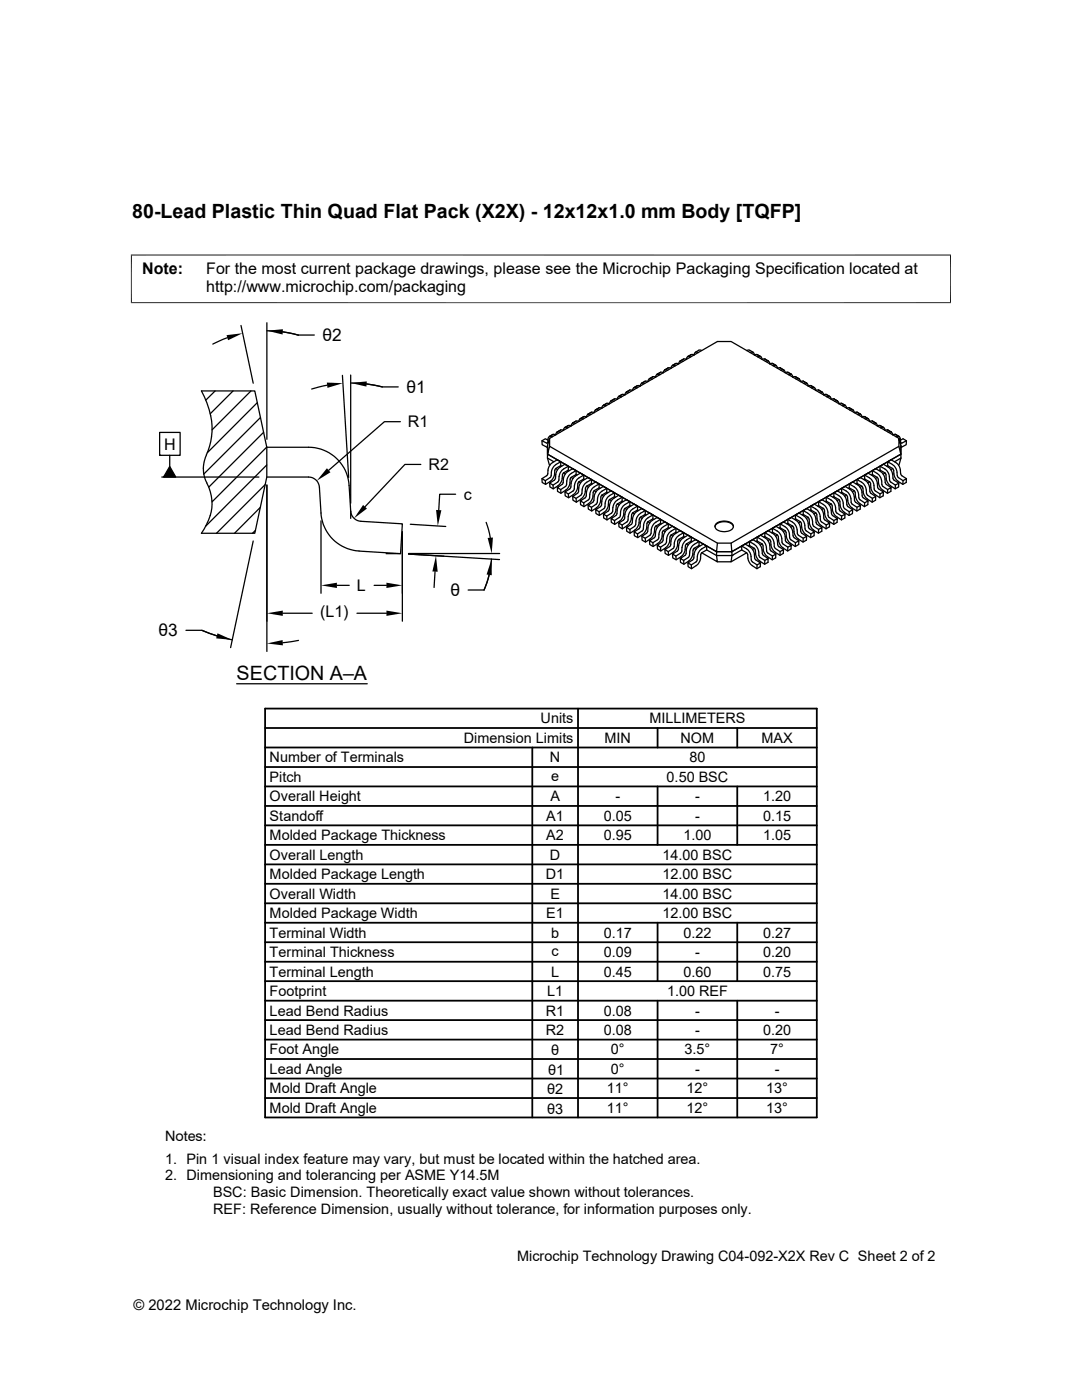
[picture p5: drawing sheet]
<svg xmlns="http://www.w3.org/2000/svg" width="216mm" height="279mm" viewBox="0 0 216 279" stroke-linecap="round" stroke-linejoin="round" font-family="sans-serif">
<g fill="none" stroke="#000" stroke-width=".25">
<path d="M42.9 78l-1.8 1.9M45.4 67.4l-2.9 1.3M46.5 78l-4.5 4.6M48.1 65l2.4 11.5M50.1 78l-7.8 7.8M53.3 66a22.5 22.5 0 0 1 6.2 .9M53.3 64.4v23.3M56.4 66.2l3.1 .7M59.5 66.9h3.2M65.3 76.9l-3.1 .7M68.3 74.9l1.3 20.4M70 74.8v25.6"/>
<path d="M70 76.4l3.2 .2 3.1 .6M73.2 76.6l3.1 .6M76.3 77.2h3.2M121.9 80h.1M122.6 79.6l-.7 .4M123.5 79.1h.1M124 79.2a.54 .54 0 0 0-.6 0 .54 .54 0 0 0-.3 .5l-.5-.1-.7 .4M124.2 78.7l-.7 .4M125 78.2h.1M125.6 78.3a.54 .54 0 0 0-.6 0 .54 .54 0 0 0-.3 .5l-.5-.1-.8 .5M125.7 77.9l-.7 .3M126.2 77.9h-.5l-.8 .4"/>
<path d="M126.5 77.3h.1M127.1 77.4a.54 .54 0 0 0-.6 0 .54 .54 0 0 0-.3 .5M127.2 77l-.7 .3M127.8 77h-.6l-.7 .4M128.1 76.5h.1M128.6 76.5a.54 .54 0 0 0-.6 0 .54 .54 0 0 0-.2 .5M128.8 76.1l-.8 .4M129.6 75.6h.1M130.2 75.7a.54 .54 0 0 0-.6-.1 .54 .54 0 0 0-.3 .6l-.6-.1M130.3 75.2l-.7 .4M130.8 75.3l-.5-.1-.8 .4M131.1 74.7h.1"/>
<path d="M131.7 74.8a.54 .54 0 0 0-.6-.1 .54 .54 0 0 0-.3 .6M131.8 74.3l-.7 .4M132.7 73.8h.1M133.2 73.9a.54 .54 0 0 0-.6 0 .54 .54 0 0 0-.2 .5l-.6-.1-.7 .4M133.4 73.4l-.7 .4M134.7 73a.53 .53 0 0 0-.5 0 .53 .53 0 0 0-.3 .5l-.5-.1-.8 .5M134.9 72.5l-.7 .4M135.4 72.6l-.5-.1-.7 .5M136.3 72.1a.54 .54 0 0 0-.6 0 .54 .54 0 0 0-.3 .5M136.4 71.6l-.6 .4M137 71.7l-.6-.1-.7 .5M137.3 71.1h.1"/>
<path d="M137.8 71.2a.54 .54 0 0 0-.6 0 .54 .54 0 0 0-.3 .5M138 70.8l-.7 .4M139.4 70.4a.54 .54 0 0 0-.6-.1 .54 .54 0 0 0-.3 .5h-.5l-.8 .4M140 70l-.5-.1-.8 .4M149 70l.5-.1 .8 .4M149.7 70.4a.54 .54 0 0 1 .6-.1 .54 .54 0 0 1 .2 .5M150.5 70.8h.5l.8 .4M151 70.8h.1M151.1 70.8l.6 .4M151.2 71.2a.54 .54 0 0 1 .6 0 .54 .54 0 0 1 .3 .5h.6M151.7 71.1h.1M152.6 71.6h.1"/>
<path d="M152.6 71.6l.7 .5M152.7 72.1a.54 .54 0 0 1 .6 0 .54 .54 0 0 1 .3 .5M153.3 72h.1M154.1 72.5l.8 .5M154.2 72.6h-.6M154.3 73a.54 .54 0 0 1 .6 0 .54 .54 0 0 1 .2 .5l.6-.1M154.8 72.9h.1M155.7 73.4h.1M155.7 73.4l.7 .5M155.8 73.9a.54 .54 0 0 1 .6 0 .54 .54 0 0 1 .3 .5M156.3 73.8h.1M156.7 74.4l.5-.1 .7 .4"/>
<path d="M157.2 74.3h.1M157.2 74.3l.7 .4M157.3 74.8a.54 .54 0 0 1 .6-.1 .54 .54 0 0 1 .3 .6l.5-.1 .8 .4M157.9 74.7h.1M158.7 75.2h.1M158.7 75.2l.7 .4M158.9 75.7a.54 .54 0 0 1 .5-.1 .54 .54 0 0 1 .3 .6l.6-.1M159.4 75.6h.1M160.3 76.1l.7 .4M160.4 76.5a.54 .54 0 0 1 .6 0 .54 .54 0 0 1 .3 .5M160.9 76.5h.1M161.2 77h.6l.7 .4"/>
<path d="M161.8 77l.7 .3M161.9 77.4a.54 .54 0 0 1 .6 0 .54 .54 0 0 1 .3 .5h.6M162.5 77.3h.1M163.3 77.9l.8 .4M163.5 78.3a.54 .54 0 0 1 .6 0 .54 .54 0 0 1 .2 .5l.5-.1 .8 .5M164 78.2h.1M164.8 78.7h.1M164.9 78.7l.6 .4M165 79.2a.54 .54 0 0 1 .6 0 .54 .54 0 0 1 .3 .5l.5-.1 .7 .4M165.5 79.1h.1M166.4 79.6h.1M166.4 79.6l.7 .4"/>
<path d="M167.1 80h.1M31.9 86.3h4v4.6h-4zM31.9 90.9h.1M32.3 95.2h19.4M33.9 93.1l1.2 2.1h-2.5zM33.9 90.9v2.2M41.2 90.8a13.2 13.2 0 0 0-.4-11.6l-.6-1.2h10.6l2.4 11.3v5.9l-2.4 11.2h-10.6a9.3 9.3 0 0 0 1.5-9.2l-.8-1.8-.3-1.9M41.2 90.8l-.5 1.3-.1 1.4M51.4 80.3l-10 10M52 83.3l-11.4 11.3M52.6 86.3l-10.9 10.9M52.9 96.7l-9.7 9.7"/>
<path d="M53.2 89.2l-10.9 11M53.2 92.8l-12.1 12.2M53.2 89.3h8.4a8.1 8.1 0 0 1 8.1 7.6l.3 5.1M53.2 95.2h8.4a2.17 2.17 0 0 1 2.1 2l.4 5.2a8.1 8.1 0 0 0 7.5 7.6M53.3 96.8v33.2M79.9 84.2h-3.2l-11.1 9.7M84 92.7h-3.2l-8 8.4M90.9 98.6h-3.2l-.2 3.2M108.1 88l1 .4M108.1 95.5l.1 .8 .7 .4 .9-.6a2.14 2.14 0 0 0 .9-1.5l.1-.9 1.1-.8v-.7l-.7-.4-.9 .5a2.1 2.1 0 0 0-1 1.5l-.1 1-1.1 .7 .7 .4 .1 .8M109.1 89.2l.2 .1M109.2 91.4l.5 1.4"/>
<path d="M109.2 91.4l1.3 .8M109.2 91.4v-.8l33.8 19.5h3M109.3 88.8v1.8l33.7 19.5 .2-1.7h2.7M109.3 87.8l-.5-.2-.7 .4 .1 .8 .9 .4M109.7 87.5l33.5-19.3h2.7l33.5 19.3M109.7 89.1v-1.6l-.4 1.4v1.7l.4-1.5 33.5 19.3M109.7 96.4v.8l.7 .4 .9-.6M109.7 87.1h.1M110.2 87.2a.54 .54 0 0 0-.6-.1 .54 .54 0 0 0-.3 .6v.6l-.2 .1M110.3 86.7l.6 .1M110.3 86.7l-.7 .4M110.4 86.7l-.7 .4"/>
<path d="M110.9 93.5l.4 .2M111.3 96.9a2.14 2.14 0 0 0 .9-1.4l.1-1 1.1-.7v-.8l-.7-.4-.9 .6a2.1 2.1 0 0 0-.9 1.5l-.2 1-1 .7 .7 .4v.8M111.5 95.8l-.2 .4-.9 .6M111.5 95.1v.7M111.8 86.3a.54 .54 0 0 0-.6-.1 .54 .54 0 0 0-.3 .6M111.9 92.9l.2 .1M111.9 92.2l-1 .5a2.1 2.1 0 0 0-.9 1.5l-.1 1-1.1 .7M111.9 85.8l-.7 .4M112.4 96.3l-.1 .3-1.1 .7 .7 .4v.7M112.4 96.3v-.7a2.04 2.04 0 0 1 .9-1.5l1-.6 .7 .4v.8l-1.1 .6-.1 .4a2.38 2.38 0 0 1-.8 2l-1.1 .7-.6-.3-.1-.8M112.4 94.4l.4 .2M112.4 85.9l-.5-.1-.8 .4"/>
<path d="M112.7 85.3h.1M113.3 85.4a.54 .54 0 0 0-.6-.1 .54 .54 0 0 0-.3 .6M113.4 93.8l.2 .1M113.4 93l-.9 .6a2.1 2.1 0 0 0-.9 1.5M113.4 84.9l-.6 .4M113.9 97.2l-.2 .4-1 .6 .7 .4 .1 .7M113.9 96.5v.7M114 95.3l.3 .2M114.3 99.1v.7l.7 .4 .9-.6M114.8 84.5a.54 .54 0 0 0-.6 0 .54 .54 0 0 0-.2 .5l-.6-.1-.7 .4M114.9 95l.9-.6 .7 .4v.8l-1 .6-.2 .3M114.9 95a2.1 2.1 0 0 0-.9 1.5"/>
<path d="M115 93.9l-1 .6a2.1 2.1 0 0 0-.9 1.5l-.2 1-1 .7M115 94.7l.1 .1M115 84l-.7 .4M115.3 96.5a2.38 2.38 0 0 1-.7 2.1l-1.1 .7-.7-.3-.1-.8M115.5 96.2l.3 .2M115.8 100v.7l.7 .4 1-.6M115.9 99.6a2.27 2.27 0 0 0 .9-1.5l.1-.9 1.1-.7v-.8l-.7-.4-.9 .5a2.1 2.1 0 0 0-.9 1.6l-.2 1-1 .7 .7 .4v.7M116.1 98.4l-.2 .4-.9 .7M116.4 83.6a.53 .53 0 0 0-.6 0 .53 .53 0 0 0-.3 .5l-.5-.1-.8 .5M116.5 94.8l-1 .6a2.19 2.19 0 0 0-.9 1.5l-.1 1-1.1 .7M116.5 95.6l.2 .1M116.5 83.2l-.7 .3"/>
<path d="M117 97l.4 .3M117.9 82.7a.54 .54 0 0 0-.6 0 .54 .54 0 0 0-.3 .5l-.5-.1-.8 .5M118 82.3l-.7 .4M118 95.7l-.9 .5a2.1 2.1 0 0 0-.9 1.6l-.1 .7M118 96.5l.2 .1M118 82.3l-.6 .4M118.5 99.8l-.2 .4-1 .6 .7 .4 .1 .8M118.6 97.9l.9-.5v-.8l-.6-.4-1 .5a2.1 2.1 0 0 0-.9 1.6l-.1 1-1.1 .7 .7 .4v.7M118.9 81.8h.1M118.9 98.1l-.3-.2-.2 .4a2.37 2.37 0 0 1-.8 2.1l-.1 .1M119.4 81.9a.54 .54 0 0 0-.6-.1 .54 .54 0 0 0-.2 .6l-.7-.1M119.5 96.6l-.9 .5a2.1 2.1 0 0 0-.9 1.6l-.2 .9-1 .8"/>
<path d="M119.5 97.4l.2 .1M119.6 81.4l-.7 .4M119.8 99.9a2.14 2.14 0 0 1-.8 1.5l-.9 .6-.7-.4-.1-.8M119.9 99.2v.7M119.9 99.2l.2-.4 1-.6v-.7l-.7-.4-.9 .5a2.1 2.1 0 0 0-.9 1.5l-.1 .7M120.1 98.8l.3 .2M120.1 81.5l-.5-.1-.8 .4M120.4 80.9h.1M120.9 81a.54 .54 0 0 0-.5-.1 .54 .54 0 0 0-.3 .5M121.1 97.5l-1 .5a2.1 2.1 0 0 0-.9 1.5l-.1 1-1.1 .7M121.1 98.2l.2 .1M121.1 80.5l-.7 .4"/>
<path d="M121.6 99.7l.4 .2M122.5 80.1a.54 .54 0 0 0-.6 0 .54 .54 0 0 0-.3 .5l-.5-.1-.7 .4M122.6 98.3l-.9 .6a2.1 2.1 0 0 0-.9 1.5l-.1 .8-.2 .3M122.6 99.1l.2 .1M124.1 99.2l-.9 .6a2.1 2.1 0 0 0-.9 1.5M164.9 99.2l.9 .6a2.1 2.1 0 0 1 .9 1.5l.1 .8 .2 .3M166.4 98.3l.9 .6a2.1 2.1 0 0 1 1 1.5v.8l.2 .3 1 .6 .6-.4v.8l-.7 .4-.9-.6a2.14 2.14 0 0 1-.9-1.5M166.4 99.1v-.8l.7-.3 .9 .5a2.1 2.1 0 0 1 .9 1.5l.1 .7M166.4 99.1l1 .6 .2 .4M166.4 99.1l-.2 .1M166.5 80.1a.54 .54 0 0 1 .6 0 .54 .54 0 0 1 .3 .5M167.4 80.6l.5-.1 .8 .4"/>
<path d="M167.4 99.7l-.4 .2M167.9 80.5l.7 .4M167.9 97.5l1 .5a2.1 2.1 0 0 1 .9 1.5M167.9 98.2v-.7l.7-.4 .9 .5a2.1 2.1 0 0 1 1 1.5l.1 1 1.1 .7M167.9 98.2l1 .6 .2 .4a2.46 2.46 0 0 0 .8 2l.1 .2M167.9 98.2l-.2 .1M168.1 81a.53 .53 0 0 1 .6-.1 .53 .53 0 0 1 .2 .6l.6-.1M168.6 80.9h.1M168.9 98.8l-.3 .2M169.5 97.4v-.8l.6-.4 1 .5a2.1 2.1 0 0 1 .9 1.6l.1 1 1.1 .7M169.5 97.4l.9 .5M169.5 81.4h.1"/>
<path d="M169.5 96.6l.9 .5a2.1 2.1 0 0 1 .9 1.6l.1 .6M169.5 81.4l.7 .4M169.5 97.4l-.2 .1M169.6 81.9a.54 .54 0 0 1 .6-.1 .54 .54 0 0 1 .3 .5h.6M169.8 99.5v.8l.3 .3 .9 .6 .7-.4-.1 .8-.6 .4-1-.6M170.1 81.8h.1M170.4 97.9l.2 .4a2.45 2.45 0 0 0 .8 2.1l.2 .1M170.5 97.9l-.4 .2M171 96.5v-.8l.7-.4 .9 .5a2.1 2.1 0 0 1 .9 1.6l.1 .7M171 96.5l1 .6 .2 .3M171 82.3h.1M171 82.3l.7 .4"/>
<path d="M171 95.7l.9 .5a2.1 2.1 0 0 1 .9 1.6l.1 .7M171 96.5l-.2 .1M171.1 82.7a.53 .53 0 0 1 .6 0 .53 .53 0 0 1 .3 .5h.6M171.4 99.3l.2 .4 .9 .7 .7-.4v.7l-.7 .4-.9-.6M171.7 82.7h.1M172 97l-.4 .3M172.2 97.4a2.37 2.37 0 0 0 .7 2.1l.2 .1M172.5 83.2l.8 .4M172.5 94.8l1 .6a2.1 2.1 0 0 1 .9 1.5v.8l.3 .3 .9 .6 .7-.4-.1 .8-.6 .3-1-.6a2.14 2.14 0 0 1-.8-1.5l-.1-.9-1.2-.7M172.5 95.6l-.2 .1M172.7 83.6a.54 .54 0 0 1 .6 0 .54 .54 0 0 1 .2 .5l.6-.1 .7 .5M172.9 98.4l.2 .4 1 .7 .6-.4v.7l-.7 .4-.9-.6"/>
<path d="M173.2 83.5h.1M173.5 96.2l-.3 .2M173.6 98.1l.2 .4 .9 .6M174.1 84l.6 .4M174.1 93.9l.9 .6a2.1 2.1 0 0 1 .9 1.5M174.1 94.7v-.8l.6-.4 1 .6a2.1 2.1 0 0 1 .9 1.5v.7M174.1 94.7l1 .6 .1 .4a2.46 2.46 0 0 0 .8 2l.2 .1M174.1 99.5l-.1 .7M174.1 94.7l-.2 .1M174.2 95a2.1 2.1 0 0 1 .9 1.5l.1 1 1.1 .7M174.2 95l-1-.6-.7 .4v.8M174.2 84.5a.53 .53 0 0 1 .6 0 .53 .53 0 0 1 .2 .5l.6-.1 .7 .4"/>
<path d="M175.1 95.3l-.4 .2M175.6 84.9h.1M175.6 93l1 .6a2.1 2.1 0 0 1 .9 1.5v.8l.2 .3 1 .6 .6-.4v.8l-.7 .4-.9-.6M175.6 84.9l.7 .4M175.6 93.8v-.8l.7-.4 .9 .6a2.1 2.1 0 0 1 .9 1.5l.2 1 1 .7M175.6 93.8l1 .6 .2 .4a2.38 2.38 0 0 0 .7 2l.2 .1M175.6 98.6v.7M175.6 93.8l-.2 .1M175.7 85.4a.54 .54 0 0 1 .6-.1 .54 .54 0 0 1 .3 .6M175.9 96l.1 .7M176 96.7l.2 .4 .9 .6 .7-.4v.8l-.7 .3-1-.6M176.3 85.3h.1"/>
<path d="M176.6 94.4l-.4 .2M176.7 96.3l.2 .4 .9 .6M177.1 92.9v-.7l.7-.4 1 .5a2.1 2.1 0 0 1 .9 1.5v.7M177.1 92.9l1 .6 .2 .4M177.1 85.8h.1M177.1 92.2l1 .5a2.1 2.1 0 0 1 .9 1.5v.8l.3 .3 .9 .6 .7-.4-.1 .8-.7 .4-.9-.6a2.14 2.14 0 0 1-.8-1.5M177.1 85.8l.8 .4M177.1 97.7v.7M177.1 92.9l-.1 .1M177.2 85.9h-.6M177.2 86.3a.54 .54 0 0 1 .6-.1 .54 .54 0 0 1 .3 .6M177.8 86.2h.1"/>
<path d="M178.1 93.5l-.3 .2M178.3 93.9l.1 .7M178.6 86.7l.8 .4M178.7 96.8l-.1 .8M178.7 86.7l-.6 .1M178.8 87.2a.54 .54 0 0 1 .6-.1 .54 .54 0 0 1 .3 .6v.6M179.3 87.1h.1M179.4 89.1v-1.6l.3 1.4v1.7M179.7 87.8l.5-.2 .7 .4-.1 .8-.9 .4M179.7 88.3l.2 .1M179.7 94.5l.2 .4 1 .6M179.7 88.8l.1 1.8"/>
<path d="M179.8 91.4l-.5 1.4M179.8 91.4v-.8l-33.7 19.5M179.8 91.4l-1.3 .8M179.9 89.2l-.1 .1M180.2 95.9l-.1 .8M180.9 88l-1 .4M50.5 108l-4.5 21.2M51 105.8l-.6 .6M51.9 101.3l-5.1 5.1M64.1 103.9v14.5M67.2 116.8h2.5M70 102a2.19 2.19 0 0 0 2 2l8.3 .5-.4 6-8.3-.5"/>
<path d="M70 102v1.5M74.7 116.8h2.4M77 110.5h2.9M80.3 106.1v17.9M81.5 110.6l18.2 1.1M81.5 110.5h18.2M81.9 104.6l7 .5M86.8 114.1l-.2 3.1M97 104.2l.8 3.1M97.6 114.7l-1 3M98.1 111.6a18 18 0 0 1-1.5 6.2h-3.2M118.9 101.7v.8l.7 .4 .9-.6a2.14 2.14 0 0 0 .9-1.5l.1-1 1.1-.7v-.8l-.7-.3-.9 .5a2.1 2.1 0 0 0-.9 1.5l-.2 1-1 .7 .6 .4 .1 .8"/>
<path d="M120.4 102.6l.1 .8 .6 .4 .9-.7a2.14 2.14 0 0 0 .9-1.4l.1-1 1.1-.7v-.8l-.6-.4-1 .6a2.1 2.1 0 0 0-.9 1.5l-.1 1-1.1 .7 .7 .4v.8M120.5 101.5l-1 .6M122.2 102l-.2 .4-.9 .6M122.3 101.3v.7M122.9 102.9l-1 .6 .7 .4 .1 .7M123.1 100.6l.4 .2M123.5 104.4v.7l.7 .4 .9-.6M123.5 103.3l-.9 .6M124.1 100l.2 .1M124.6 103.4l-.2 .4-.9 .6 .6 .4 .1 .7M124.7 102.7v.7M124.7 101.5l.4 .2"/>
<path d="M124.7 101.5l1-.6v-.8l-.7-.4-.9 .6a2.22 2.22 0 0 0-1 1.5v.8l-.2 .3M124.7 101.5l-.2 .4a2.38 2.38 0 0 1-.7 2l-1.1 .7-.7-.4-.1-.7M125 105.3l.1 .7 .6 .4 .9-.6a2.27 2.27 0 0 0 .9-1.5l.1-.9 1.2-.7v-.8l-.7-.4-1 .5a2.1 2.1 0 0 0-.9 1.6l-.1 1-1.1 .7 .7 .4v.7M125.7 100.1l-1 .6a2.1 2.1 0 0 0-.9 1.5v.8l-.2 .3M125.7 100.9l.2 .1M126 102.7a2.37 2.37 0 0 1-.7 2.1l-.2 .1M126.2 102.4l.4 .2M126.3 102.3l-.3 .4M126.3 102.3l.9-.5v-.8l-.7-.4-.9 .6a2.1 2.1 0 0 0-.9 1.5M126.5 106.2l.1 .7 .7 .4 .9-.6a2.14 2.14 0 0 0 .9-1.5l.1-.9 1.1-.8v-.7l-.7-.4-.9 .5a2.1 2.1 0 0 0-.9 1.6l-.2 1-1.1 .7 .7 .4 .1 .7M126.8 104.6l-.2 .5-.9 .6M127.2 101l-.9 .6a2.19 2.19 0 0 0-1 1.5l-.1 1-1.1 .7"/>
<path d="M127.2 101.8l.2 .1M127.8 103.3l.3 .2M127.8 102.4a2.1 2.1 0 0 0-.9 1.6v.6M128.1 107v.8l.7 .4 .9-.6M128.8 101.9l-1 .5M128.8 102.7l.1 .1M129.2 106l-.2 .4-.9 .6 .7 .4v.8M129.3 104.1l.3 .3M129.6 107.9v.8l.7 .4 1-.6a2.14 2.14 0 0 0 .8-1.5l.1-1 1.1-.7v-.8l-.6-.3-1 .5a2.22 2.22 0 0 0-.9 1.5l-.1 1-1.1 .7 .7 .4v.8M130.3 102.8l-1 .5a2.1 2.1 0 0 0-.9 1.5l-.1 1-1.1 .8M130.3 103.5l.2 .2M130.6 105.4a2.38 2.38 0 0 1-.7 2l-.2 .2"/>
<path d="M130.6 105.4l.2-.4 1-.6v-.7l-.7-.4-.9 .5a2.1 2.1 0 0 0-.9 1.5l-.1 .7M130.8 105l.4 .2M131.1 108.8l.1 .8 .6 .4 1-.7a2.14 2.14 0 0 0 .8-1.5l.2-.9 1.1-.7v-.8l-.7-.4-.9 .6a2.1 2.1 0 0 0-.9 1.5l-.2 1-1.1 .7 .7 .4v.8M131.2 107.7l-.9 .6M131.8 103.7l-.9 .5a2.19 2.19 0 0 0-1 1.5l-.1 1-1 .7M131.8 104.4l.2 .1M132.4 105.9l.3 .2M132.7 109.7v.7l.7 .4 .9-.6M133 107.5l-.1 1-1.1 .7M133.3 104.5l-.9 .6a2.1 2.1 0 0 0-.9 1.5l-.1 .8-.2 .3M133.4 105.3l.1 .1M133.6 109.1l-.9 .6 .6 .4 .1 .7"/>
<path d="M133.6 109.1l.2-.3 .1-.8a2.04 2.04 0 0 1 .9-1.5l.9-.6 .7 .4v.8l-.9 .5-.3 .5a2.37 2.37 0 0 1-.7 2l-.2 .1M133.9 106.8l.3 .2M134.2 110.6v.7l.7 .4 1-.6M134.9 105.4l-1 .6a2.1 2.1 0 0 0-.9 1.5M134.9 106.2l.2 .1M135.4 109.6l-.3 .4-.9 .6 .7 .4v.7M135.4 108.9v.7M135.4 108.9a2.04 2.04 0 0 1 .9-1.5l1-.6 .6 .4v.8l-1 .6-.1 .3M135.4 107.7l.4 .2M136.4 106.3l-.9 .6a2.1 2.1 0 0 0-.9 1.5l-.2 1-1.1 .7M136.4 107.1l.2 .1M136.8 108.9a2.38 2.38 0 0 1-.8 2.1l-.2 .1"/>
<path d="M136.9 108.6l.4 .2M137.9 107.2l-.9 .5a2.19 2.19 0 0 0-.9 1.6l-.2 1-1 .7M137.9 108l.2 .1M138.2 110.5a2.14 2.14 0 0 1-.8 1.5l-.9 .6-.7-.4-.1-.7M138.3 110.5l.1-.9 1.1-.7v-.8l-.7-.4-.9 .5a2.1 2.1 0 0 0-1 1.6l-.1 .9-1.1 .8 .7 .3 .1 .8M138.5 109.5l.4 .1M139.4 109.1l.9-.5 .7 .4v.7l-1 .6-.2 .4a2.38 2.38 0 0 1-.7 2.1l-1.1 .7-.7-.4v-.7M139.4 109.1a2.19 2.19 0 0 0-.9 1.6l-.2 .9-1 .8 .6 .3 .1 .8M139.5 108.1l-1 .5a2.1 2.1 0 0 0-.9 1.6l-.1 .9-1.1 .7M139.5 108.9l.2 .1M141 109l-.9 .5a2.1 2.1 0 0 0-1 1.5l-.1 1-1.1 .7M141 109.7l2 1.2 .1 1.2-3.1-1.8"/>
<path d="M142.7 105.1a2.16 2.16 0 0 1 2.9-.8l.6 .4 .1 .4M142.9 104.5a2.54 2.54 0 0 1 3.3 .2 .98 .98 0 0 1-1 1.3 2.13 2.13 0 0 1-2.5-.8zM143 110.1h3.1v.8h-3.1zM145.9 108.4l33.5-19.3 .3 1.5-33.7 19.5zM146.1 110.9h.1M148 109.7l-2 1.2-.1 1.2h-2.8M148 109.7l1.1 .8 .1 .9M148 109l.9 .5a2.1 2.1 0 0 1 1 1.5v.8l.2 .3 1 .6 .6-.3v.7l-.7 .4-.9-.6a2.14 2.14 0 0 1-.9-1.5M149 110.3l-3.1 1.8M149.5 108.9l-.1 .1M149.5 108.9v-.8l.7-.4 1 .5a2.1 2.1 0 0 1 .9 1.6M149.5 108.9l1 .6 .2 .3"/>
<path d="M149.5 108.1l1 .5a2.19 2.19 0 0 1 .9 1.6v.7l.3 .4 .9 .5 .7-.3-.1 .7-.6 .4-1-.6M149.6 109.1a2.1 2.1 0 0 1 .9 1.6l.2 .9 1 .8M149.6 109.1l-.9-.5-.7 .4v.7M150.5 109.5l-.3 .1M150.7 109.8a2.38 2.38 0 0 0 .8 2.1l.1 .1M151.1 108l-.2 .1M151.1 108v-.8l.6-.4 1 .6a2.1 2.1 0 0 1 .9 1.5v.8l.3 .3M151.1 108l1 .6 .2 .3a2.38 2.38 0 0 0 .7 2.1l.2 .1M151.1 112.7l-.1 .8M151.1 107.2l.9 .5a2.1 2.1 0 0 1 .9 1.6l.1 .7 .2 .4 .9 .6 .7-.4v.7l-.7 .4-.9-.6M152.1 108.6l-.4 .2M152.1 109.8v.7"/>
<path d="M152.1 110.4l.2 .4 1 .7M152.6 107.1l-.2 .1M152.6 106.3l.9 .6a2.1 2.1 0 0 1 1 1.5M152.6 107.1v-.8l.7-.4 .9 .6a2.1 2.1 0 0 1 .9 1.5l.2 1 1 .7M152.6 107.1l1.1 .7 .1 .9M152.6 111.8v.8M153.6 107.7l-.4 .2M153.8 108.7a2.14 2.14 0 0 0 .9 1.5M153.9 110l.9 .6M154.1 106.2l-.2 .1M154.1 105.4l1 .6a2.1 2.1 0 0 1 .9 1.5v.8l.3 .3M154.1 106.2v-.8l.7-.4 1 .6a2.1 2.1 0 0 1 .9 1.5l.1 1 1.1 .7"/>
<path d="M154.1 106.2l1.1 .6 .1 .4a2.37 2.37 0 0 0 .8 2l1.1 .8 .6-.4 .1-.8-.7 .4-.9-.6M154.1 111v.7M154.5 108.4v.8l.2 .3 1 .6 .6-.4v.7l-.7 .4-.9-.6M155.1 106.8l-.3 .2M155.7 105.3l-.2 .1M155.7 104.5l.9 .6a2.1 2.1 0 0 1 .9 1.5l.1 .8 .2 .3 .9 .6 .7-.4v.8l-.7 .4-.9-.6M155.7 105.3v-.8l.6-.3 1 .5a2.22 2.22 0 0 1 .9 1.5v.7M155.7 105.3l1 .6 .1 .4M155.7 110.1l-.1 .7M156.7 105.9l-.4 .2M156.9 106.3a2.38 2.38 0 0 0 .7 2l.2 .2M157.2 104.4v-.7l.7-.4 .9 .5a2.1 2.1 0 0 1 .9 1.5l.1 .7"/>
<path d="M157.2 104.4l1 .6 .2 .4a2.46 2.46 0 0 0 .7 2l1.1 .8 .7-.4 .1-.8-.7 .4-1-.6-.2-.3v-.8M157.2 104.4l-.2 .1M157.2 109.2v.8M157.2 103.7l.9 .5a2.1 2.1 0 0 1 .9 1.5M158.2 105l-.4 .2M158.3 106.9l.2 .4 .9 .6M158.7 103.5v-.7l.7-.4 1 .5a2.1 2.1 0 0 1 .9 1.6l.1 1 1.1 .7M158.7 103.5l1 .6 .2 .4a2.46 2.46 0 0 0 .8 2.1l1.1 .7 .6-.4 .1-.7-.7 .4-.9-.7-.2-.4M158.7 103.5l-.1 .2M158.7 108.3v.8M158.7 102.8l1 .5a2.1 2.1 0 0 1 .9 1.5v.7M159.7 104.1l-.3 .3"/>
<path d="M159.8 106l.2 .4 1 .6M160.3 101.9l.9 .5M160.3 102.7v-.8l.7-.4 .9 .5a2.1 2.1 0 0 1 .9 1.6M160.3 102.7l1 .6 .1 .3M160.3 102.7l-.2 .1M160.3 107.4l-.1 .8M161.2 102.4a2.19 2.19 0 0 1 .9 1.6l.1 .7 .2 .4 .9 .6 .7-.4v.7l-.7 .4-1-.6M161.3 103.3l-.4 .2M161.5 103.6a2.38 2.38 0 0 0 .7 2.1l.2 .1M161.8 101l1 .6a2.1 2.1 0 0 1 .9 1.5v.7l.2 .4 1 .6 .6-.4v.7l-.7 .4-.9-.6a2.14 2.14 0 0 1-.9-1.5l-.1-.9-.1-.2-.4 .3M161.8 101.8v-.8l.7-.4 .9 .6a2.1 2.1 0 0 1 .9 1.5l.1 .8 .2 .3M161.8 101.8l1 .5"/>
<path d="M161.8 101.8l-.2 .1M161.8 106.6v.7M162.8 103.6v.7M162.9 104.3l.2 .4 .9 .6M163.3 100.9v-.8l.7-.4 1 .6a2.22 2.22 0 0 1 .9 1.5l.1 1 1.1 .7M163.3 100.9l1 .6 .2 .4a2.46 2.46 0 0 0 .8 2l1.1 .7 .6-.4 .1-.7-.7 .4-.9-.6M163.3 100.1l1 .6a2.1 2.1 0 0 1 .9 1.5M163.3 100.9l-.1 .1M163.3 105.7v.7M164.3 101.5l-.3 .2M164.6 103.8l.9 .6M164.9 100v-.8l.6-.4 1 .6a2.1 2.1 0 0 1 .9 1.5l.2 1 1 .7"/>
<path d="M164.9 100l1 .6 .2 .4a2.38 2.38 0 0 0 .7 2l1.1 .8 .7-.4v-.8l-.7 .4-.9-.6M164.9 104.8l-.1 .7M164.9 100l-.2 .1M165.2 102.2v.7M165.2 102.9l.3 .4M165.9 100.6l-.4 .2M166.4 103.9v.7M167.6 100.1v.7M167.9 103v.8M169 100.7l.2 .4 .9 .6M169.5 102.1l-.1 .8M171 101.2v.8"/>
<path d="M172.5 100.4v.7M37.1 125.8h3.2l3 1.1M40.3 125.8a32.8 32.8 0 0 0 6 1.9M47.2 136.5h26.1M56.4 122.4h5.9M59.6 127.8l-3.2 .5M71.2 122.4h5.9"/>
</g>
<path d="M26.1 50.9h163.7M26.2 50.8v9.7M189.7 50.8v9.7M26.1 60.4h163.7" fill="none" stroke="#000" stroke-width=".2"/>
<g fill="#000">
<path d="M45.2 66.9l3.2-.4-2.9 1.4zM53.3 66l3.2-.3-.1 1.1zM65.2 76.3l3.2 .2-3.1 .9zM70 76.4l3.2-.3-.1 1.1zM33.9 93.1l1.2 2.1h-2.5zM65.2 93.5l.7 .8-2.7 1.6zM64.1 116.8l3.1-.5v1zM72.5 100.8l.7 .7-2.5 1.9zM77.1 116.3l3.2 .5-3.2 .5zM87 110.9l.3 3.2-1-.1zM87 101.8h1.1l-.7 3.2zM98.1 111.6v3.2l-1-.1z"/>
<path d="M97.3 107.4l1.1-.1-.3 3.2zM43.4 126.4l2.9 1.3-3.2-.3zM53.3 122.4l3.1-.5v1zM53.3 128.4l3.1-.7 .1 1.1zM77.1 121.9l3.2 .5-3.2 .5z"/>
</g>
<g fill="none" stroke="#000" stroke-width=".36">
<path d="M52.9 157h110.1M52.9 153.1h110.1M52.9 149.2h110.1M52.9 145.3h110.1M52.9 141.4h110.1v81.6h-110.1zM106.2 149.2v73.8M115.3 141.4v81.6M131.2 145.3v3.9M131.2 157v11.6M147.1 145.3v3.9M147.1 157v11.6M52.9 160.8h110.1"/>
<path d="M52.9 172.5h110.1M52.9 168.6h110.1M52.9 164.7h110.1M52.9 176.4h110.1M52.9 188h110.1M52.9 180.3h110.1M52.9 195.8h110.1M52.9 184.1h110.1M52.9 191.9h110.1M52.9 199.7h110.1M131.2 184.1v11.7M131.2 199.7v23.3"/>
<path d="M147.1 184.1v11.7M147.1 199.7v23.3M52.9 207.5h110.1M52.9 215.2h110.1M52.9 203.6h110.1M52.9 211.3h110.1M52.9 219.1h110.1"/>
</g>
<g font-size="3.9">
<text x="26.4" y="43.5">80-Lead Plastic Thin Quad Flat Pack (X2X) - 12x12x1.0 mm Body [TQFP]</text>
<text x="47.2" y="135.6">SECTION A–A</text>
</g>
<g font-size="3.5">
<text x="64.3" y="68.1">θ2</text>
<text x="81.1" y="78.4">θ1</text>
<text x="89.9" y="119">θ</text>
<text x="31.6" y="127">θ3</text>
</g>
<g font-size="3.2">
<text x="28.4" y="54.7">Note:</text>
<text x="41.1" y="58.3">http://www.microchip.com/packaging</text>
<text x="41.1" y="54.7">For the most current package drawings, please see the Microchip Packaging Specification located at</text>
<text x="32.7" y="89.7">H</text>
<text x="81.4" y="85.3">R1</text>
<text x="85.5" y="93.8">R2</text>
<text x="92.6" y="99.8">c</text>
<text x="71.2" y="118">L</text>
<text x="63.9" y="123.2">(L1)</text>
</g>
<g font-size="2.9">
<text x="92.5" y="148.3">Dimension Limits</text>
<text x="107.9" y="144.4">Units</text>
<text x="120.7" y="148.3">MIN</text>
<text x="129.6" y="144.4">MILLIMETERS</text>
<text x="135.8" y="148.3">NOM</text>
<text x="151.9" y="148.3">MAX</text>
<text x="53.8" y="152.1">Number of Terminals</text>
<text x="109.7" y="152.1">N</text>
<text x="110" y="155.8">e</text>
<text x="137.6" y="152.1">80</text>
<text x="53.8" y="159.9">Overall Height</text>
<text x="53.8" y="156">Pitch</text>
<text x="109.8" y="159.9">A</text>
<text x="122.8" y="159.9">-</text>
<text x="133" y="156">0.50 BSC</text>
<text x="138.7" y="159.9">-</text>
<text x="152.3" y="159.9">1.20</text>
<text x="53.8" y="167.7">Molded Package Thickness</text>
<text x="53.8" y="163.8">Standoff</text>
<text x="109" y="163.8">A1</text>
<text x="109" y="167.7">A2</text>
<text x="120.5" y="163.8">0.05</text>
<text x="120.5" y="167.7">0.95</text>
<text x="136.4" y="167.7">1.00</text>
<text x="138.7" y="163.8">-</text>
<text x="152.3" y="167.7">1.05</text>
<text x="152.3" y="163.8">0.15</text>
<text x="53.8" y="171.6">Overall Length</text>
<text x="109.7" y="171.6">D</text>
<text x="132.2" y="171.6">14.00 BSC</text>
<text x="53.8" y="175.5">Molded Package Length</text>
<text x="53.8" y="179.4">Overall Width</text>
<text x="108.9" y="175.5">D1</text>
<text x="109.8" y="179.4">E</text>
<text x="132.2" y="175.5">12.00 BSC</text>
<text x="132.2" y="179.4">14.00 BSC</text>
<text x="53.8" y="183.2">Molded Package Width</text>
<text x="109" y="183.2">E1</text>
<text x="132.2" y="183.2">12.00 BSC</text>
<text x="53.8" y="187.1">Terminal Width</text>
<text x="53.8" y="191">Terminal Thickness</text>
<text x="110" y="187.1">b</text>
<text x="110" y="190.7">c</text>
<text x="120.5" y="187.1">0.17</text>
<text x="120.5" y="191">0.09</text>
<text x="136.4" y="187.1">0.22</text>
<text x="138.7" y="191">-</text>
<text x="152.2" y="191">0.20</text>
<text x="152.3" y="187.1">0.27</text>
<text x="53.8" y="194.9">Terminal Length</text>
<text x="110" y="194.9">L</text>
<text x="120.5" y="194.9">0.45</text>
<text x="136.4" y="194.9">0.60</text>
<text x="152.3" y="194.9">0.75</text>
<text x="53.8" y="198.8">Footprint</text>
<text x="53.8" y="202.7">Lead Bend Radius</text>
<text x="108.9" y="202.7">R1</text>
<text x="109.2" y="198.8">L1</text>
<text x="120.5" y="202.7">0.08</text>
<text x="133.1" y="198.8">1.00 REF</text>
<text x="138.7" y="202.7">-</text>
<text x="154.6" y="202.7">-</text>
<text x="53.8" y="206.6">Lead Bend Radius</text>
<text x="108.9" y="206.6">R2</text>
<text x="120.5" y="206.6">0.08</text>
<text x="138.7" y="206.6">-</text>
<text x="152.3" y="206.6">0.20</text>
<text x="53.8" y="210.4">Foot Angle</text>
<text x="53.8" y="214.3">Lead Angle</text>
<text x="109.4" y="214.5">θ1</text>
<text x="110" y="210.6">θ</text>
<text x="121.9" y="210.4">0°</text>
<text x="121.9" y="214.3">0°</text>
<text x="136.6" y="210.4">3.5°</text>
<text x="138.7" y="214.3">-</text>
<text x="153.7" y="210.4">7°</text>
<text x="154.6" y="214.3">-</text>
<text x="53.8" y="218.2">Mold Draft Angle</text>
<text x="109.2" y="218.4">θ2</text>
<text x="121.1" y="218.2">11°</text>
<text x="137" y="218.2">12°</text>
<text x="152.9" y="218.2">13°</text>
<text x="32.9" y="227.7">Notes:</text>
<text x="53.8" y="222.1">Mold Draft Angle</text>
<text x="109.2" y="222.3">θ3</text>
<text x="121.1" y="222.1">11°</text>
<text x="137" y="222.1">12°</text>
<text x="152.9" y="222.1">13°</text>
<text x="32.9" y="232.3">1. Pin 1 visual index feature may vary, but must be located within the hatched area.</text>
<text x="32.9" y="235.6">2. Dimensioning and tolerancing per ASME Y14.5M</text>
<text x="42.5" y="238.9">BSC: Basic Dimension. Theoretically exact value shown without tolerances.</text>
<text x="42.5" y="242.2">REF: Reference Dimension, usually without tolerance, for information purposes only.</text>
<text x="103.2" y="251.7">Microchip Technology Drawing C04-092-X2X Rev C Sheet 2 of 2</text>
<text x="26.6" y="261.3">© 2022 Microchip Technology Inc.</text>
</g>
</svg>
